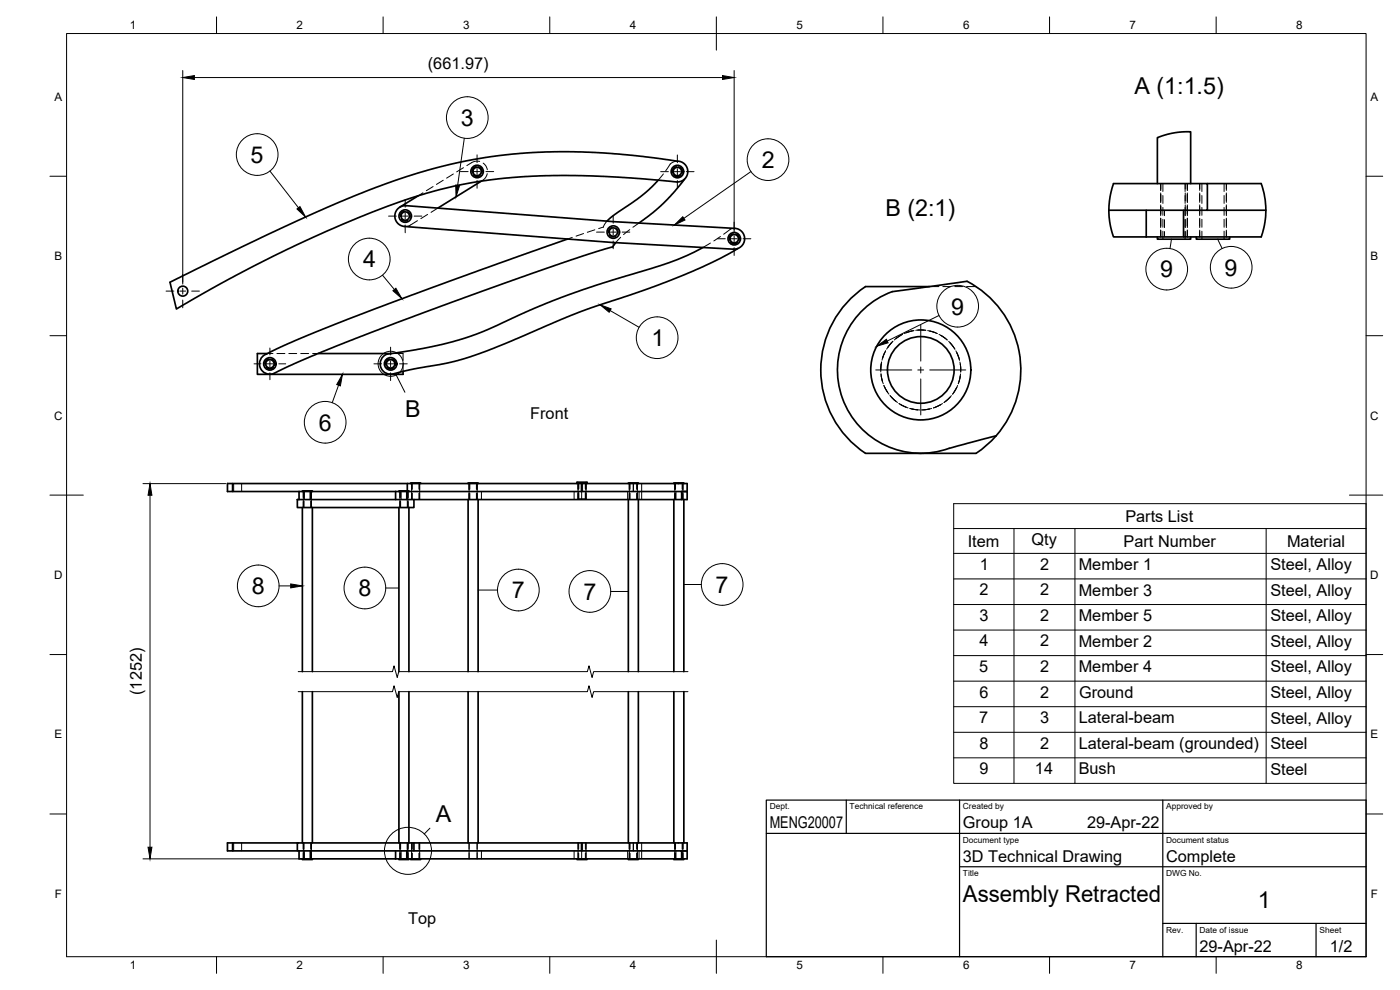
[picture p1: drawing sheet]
<svg xmlns="http://www.w3.org/2000/svg" width="420mm" height="297mm" viewBox="0 0 420 297" stroke-linecap="round" stroke-linejoin="round" font-family="sans-serif">
<!-- layer: Hidden -->
<g fill="none" stroke="#000" stroke-width=".3">
<path d="M126.9 57.9l-1.4 .8M130 56l-2 1.2M133 54.1l-2 1.2M136.1 52.2l-2.1 1.3M139.1 50.3l-2 1.3M142 52.4a1.47 1.47 0 0 0 1.9 .4M142.4 50.2a1.48 1.48 0 0 0-.6 1.8M142.9 50a1.48 1.48 0 0 0-1.2 1.5M143.4 50a1.48 1.48 0 0 1 1.3 1.5M143.9 50.2a1.48 1.48 0 0 1 .7 1.8M144 48.4h-1.1a5.4 5.4 0 0 0-2.8 1.3M144.3 52.4a1.51 1.51 0 0 1-1.9 .4"/>
<path d="M145 48.9l.8 .9 .4 1.1M146.2 52.1l-.6 1.4-1.1 .8M199.1 52.2l-1.6 1.9M202.1 52.4a1.49 1.49 0 0 0 1.9 .4M202.5 50.2a1.46 1.46 0 0 0-.6 1.8M203 50a1.44 1.44 0 0 0-1.2 1.5M203.3 48.4a3.5 3.5 0 0 0-3.2 2.4l-.3 .4M203.5 50a1.43 1.43 0 0 1 1.3 1.5M204 50.2a1.53 1.53 0 0 1 .7 1.8M204.4 52.4a1.51 1.51 0 0 1-1.9 .4M348.3 55.1v2M348.3 57.9v2.8"/>
<path d="M349 55.1v2.4M349 58.7v2.3M355.7 55.1v2.4M355.7 58.7v2.3M355.7 55.1v1.6M355.7 57.9v2.4M356.3 55.1v2M356.3 57.9v2.8M360 55.1v2M360 57.9v2.8M360.7 55.1v2.4M360.7 58.7v2.3"/>
<path d="M367.4 55.1v2.4M367.4 58.7v2.3M368 55.1v2M368 57.9v2.8M120.5 65.8a1.45 1.45 0 0 0 1.8 .3M121.3 63.4a1.52 1.52 0 0 0-1.2 1.4M122.4 63.5a1.5 1.5 0 0 1 .6 1.8M125.3 66.2a6.4 6.4 0 0 1-3.4 1.8h-.5M128.3 64.3l-2 1.3M131.4 62.4l-2.1 1.3M171.7 71.2l-1.4 .5M175.1 70.1l-2.2 .8"/>
<path d="M178.5 68.9l-2.2 .8M182.2 66.4l-.6 .6a1.59 1.59 0 0 1-1.2 1.3l-.7 .3M182.9 70.6a1.47 1.47 0 0 0 1.9 .3M183.8 68.2a1.52 1.52 0 0 0-1.3 1.4M184.8 68.3a1.48 1.48 0 0 1 .6 1.9M186.3 71.2l-1.5 1.6M189 68.9l-1.9 1.5M191.7 66.9l-1.8 1.3M213.2 72.9l-2.2 1.4M216.2 71l-2 1.3M219.2 72.6a1.49 1.49 0 0 0 1.9 .3M219.6 70.3a1.46 1.46 0 0 0-.7 1.9"/>
<path d="M220.1 70.2a1.48 1.48 0 0 0-1.3 1.4M220.5 68.5a6.1 6.1 0 0 0-3.3 1.8M220.6 70.2a1.43 1.43 0 0 1 1.2 1.4M221.1 70.3a1.48 1.48 0 0 1 .6 1.9M221.5 72.6a1.51 1.51 0 0 1-1.9 .3M348.3 61.5v3.2M348.3 65.5v2.8M348.3 69.1v2M349 62.2v2.4M349 65.8v2.4M349 69.4v2.4M349.5 63.1v1.6"/>
<path d="M349.5 65.9v2.4M349.5 69.5v1.6M355.7 62.2v2.4M355.7 65.8v2.4M355.7 69.4v2.4M355.7 61.5v3.2M355.7 65.9v2.4M355.7 69.5v1.6M356.3 61.5v3.2M356.3 65.5v2.8M356.3 69.1v2M360 61.5v3.2"/>
<path d="M360 65.5v2.8M360 69.1v2M360.7 62.2v2.4M360.7 65.8v2.4M360.7 69.4v2.4M367.4 62.2v2.4M367.4 65.8v2.4M367.4 69.4v2.4M368 61.5v3.2M368 65.5v2.8M368 69.1v2M273.7 99.3l-2.3 .8"/>
<path d="M274.3 99.2l-2.4 .6M275.4 99l2.4 .1M277.2 99l-2.4 .1M278.4 99.2l2.3 .6M278.9 86h2.9M279 99.3l2.3 .8M283 86h2.3M286.5 86h2.4M290.1 86h2.8M79.8 110.1a1.49 1.49 0 0 0 1.9 .4M80.2 107.9a1.46 1.46 0 0 0-.6 1.8M80.3 106.1h1.6"/>
<path d="M80.7 107.7a1.44 1.44 0 0 0-1.2 1.5M81.3 107.7a1.44 1.44 0 0 1 1.2 1.5M81.7 107.9a1.53 1.53 0 0 1 .7 1.8M82.1 110.1a1.51 1.51 0 0 1-1.9 .4M83.1 106.1h2.4M86.7 106.1h2.3M90.3 106.1h2.3M93.8 106.1h1.7M116.1 110.1a1.47 1.47 0 0 0 1.9 .4M116.5 107.9a1.48 1.48 0 0 0-.7 1.8M117 107.7a1.48 1.48 0 0 0-1.3 1.5M117.5 107.7a1.48 1.48 0 0 1 1.2 1.5"/>
<path d="M117.5 106.1h3.5v2M118 107.9a1.48 1.48 0 0 1 .6 1.8M118.4 110.1a1.51 1.51 0 0 1-1.9 .4M121 109.3v2.1M264.4 112.2l.5 2.3M264.5 109.2l-.1 2.4M264.5 112.8l.6 2.3M264.6 108.6l-.3 2.4M265.3 115.6l1.1 2.2M265.5 105.8l-.8 2.3M265.5 116.2l1.3 2.1M265.8 105.3l-.9 2.2"/>
<path d="M267.1 118.7l1.7 1.7M267.5 102.9l-1.4 1.9M267.5 119.2l1.8 1.6M267.9 102.4l-1.5 1.9M270.3 100.6l-1.9 1.4M270.8 100.3l-1.9 1.3M281.8 100.3l2 1.3M282.3 100.6l2 1.4M284.7 102.4l1.5 1.9M285.1 119.2l-1.8 1.6M285.1 102.9l1.5 1.9M285.5 118.7l-1.7 1.7"/>
<path d="M286.9 105.3l.9 2.2M287.1 105.8l.9 2.3M287.1 116.2l-1.2 2.1M287.4 115.6l-1.1 2.2M288.1 108.6l.2 2.4M288.2 112.8l-.6 2.3M288.2 109.2l.1 2.4M288.3 112.2l-.5 2.3M269.8 121.1l2.1 1.1M270.3 121.4l2.2 1M273.1 122.5l2.3 .5M273.7 122.7l2.4 .3"/>
<path d="M279 122.7l-2.4 .3M279.6 122.5l-2.4 .5M282.3 121.4l-2.2 1M282.9 121.1l-2.2 1.1M70.1 145.1v2.4M72.5 145.1v2.4M91 147.5v4.8M91.2 147.3v1.9M91.2 150.4v1.9M91.4 147.5v2.4M93.2 147.3v1.9M93.2 150.4v1.9"/>
<path d="M93.5 147.5v4.8M120 147.5v4.8M120.2 147.3v1.9M120.2 150.4v1.9M120.4 147.5v2.4M122.2 147.3v2.6M122.2 150.4v1.9M122.4 147.5v4.8M123.5 145.1v4.8M123.7 144.9v1.9M123.7 148v1.9M125.7 144.9v1.9"/>
<path d="M125.7 148v1.9M125.9 145.1v4.8M140.8 145.1v4.8M141 144.9v1.9M141 148v1.9M143 144.9v1.9M143 148v1.9M143.2 145.1v4.8M144.5 147.5v2.4M172.3 147.5v2.4M173.5 149.7h2.4M173.5 144.9v5"/>
<path d="M173.7 144.7v2.1M173.7 147.8v2.1M174.6 147.5v2.4M174.8 145.1v2.4M175.7 144.7v2.1M175.7 147.8v2.1M175.9 144.9v5M188.4 147.5v2.4M188.9 145.1v4.8M189.1 144.9v1.9M189.1 148v1.9M190.1 145.1v2.4v-2.4"/>
<path d="M191.1 144.9v1.9M191.1 148v1.9M191.3 145.1v4.8M191.8 147.5v2.4M192.6 145.1v4.8M202.5 145.1v4.8M202.7 144.9v1.9M202.7 148v1.9M202.9 147.5v2.4M204.7 144.9v1.9M204.7 148v1.9M204.9 145.1v4.8"/>
<path d="M70.1 252.9v2.4M72.5 252.9v2.4M91 252.9v4.8M91.2 252.9v1.9M91.2 256v1.9M91.4 255.3v2.4M93.2 252.9v1.9M93.2 256v1.9M93.5 252.9v4.8M120 252.9v4.8M120.2 252.9v1.9M120.2 256v1.9"/>
<path d="M120.4 255.3v2.4M122.2 252.9v5M122.4 252.9v4.8M123.5 252.9v4.8M123.7 252.9v1.9M123.7 256v1.9M125.7 252.9v1.9M125.7 256v1.9M125.9 252.9v4.8M140.8 252.9v4.8M143.2 252.9v4.8M144.5 255.3v2.4"/>
<path d="M172.3 255.3v2.4M173.5 252.9v4.8M173.7 252.9v1.9M173.7 256v1.9M174.6 255.3v2.4M174.8 252.9v2.4M175.7 252.9v1.9M175.7 256v1.9M175.9 252.9v4.8M188.4 255.3v2.4M188.9 252.9v4.8M189.1 252.9v1.9"/>
<path d="M189.1 256v1.9M190.1 252.9v2.4v-2.4M191.1 252.9v1.9M191.1 256v1.9M191.3 252.9v4.8M191.8 255.3v2.4M192.6 252.9v4.8M202.5 252.9v4.8M202.7 252.9v1.9M202.7 256v1.9M202.9 255.3v2.4M204.7 252.9v1.9"/>
<path d="M204.7 256v1.9M204.9 252.9v4.8"/>
</g>
<!-- layer: Visible -->
<g fill="none" stroke="#000" stroke-width=".51">
<path d="M125.5 58.7l-5.5 3.5M144.5 54.3l-13.1 8.1M197.5 54.1l-2.7 2.7-2.6 2.3-7.8 5.3-2.2 2M203.3 48.4l-15-1.9-14.1-.9-14 .1-6.7 .6-7 .8a186.2 186.2 0 0 0-47.8 14.9l-20.1 9.2-27.6 13.5 1.9 8 15.7-8.9 17.8-9.1 16.6-7.5 14-5.6a145.3 145.3 0 0 1 57.9-8.9l14.4 .7 14 1.2M203.3 48.4a3.1 3.1 0 0 1 3.1 3.1 3.1 3.1 0 0 1-3.1 3.1M205.4 53.8l-3.4 4.1-3 3.2-2.8 2.5-4.5 3.3M347.3 55.1v-13.8l4.3-1.3 4.2-.5h1.5v15.6M362.4 55.1h16.1a23.5 23.5 0 0 1 1.4 8M121.9 61.7a3.1 3.1 0 0 0-3.4 2.9 3.1 3.1 0 0 0 2.9 3.4l62.4 4.8 36.4 2M121.9 61.7l62.4 4.8 36.2 2a3.1 3.1 0 0 1 3 3.3 3.1 3.1 0 0 1-3.3 2.9M170.3 71.7l-26.7 9.5-31.4 11.6-20.3 8-12 5.5M184.8 72.8l-.1 .2a3.4 3.4 0 0 1-3 1.7l-10.1 3.2-15.6 5.4-36.6 13.4-22.8 8.9-13.2 5.8a3.2 3.2 0 0 1-4.9-.5 3.2 3.2 0 0 1 1.4-4.6"/>
<path d="M211 74.3l-4.8 2.4-5.6 2.2-21.2 6.5-11.1 3.9-9.3 3.8-12.8 5.8-5.9 2.3-4.2 1.3-6.4 1.5-12.4 2.1a3.1 3.1 0 0 0-3.1 3.9 3.1 3.1 0 0 0 4.6 2l5.6-1.3 11-2 5-1.4 4.8-1.7 28.4-11.8 19-6.5 12.3-4.7 9.6-4.3 6.9-3.7M332.8 63.1h29.6v-8h-28.2a23.8 23.8 0 0 0-1.1 12.1l1.1 3.9h9.8M344 71.1h11.2M344 63.1v8M347.3 71.1v.7h10v-.7M355.2 63.1v8h23.3l1-3.4 .4-4.6h-17.5M359 71.1v.7h10v-.7M278.9 86h-19.1a30 30 0 0 0-.1 50h33.2a30 30 0 0 0-2.7-51.6l-18.1 2.5a19.6 19.6 0 0 0-14.2 7.1 25.1 25.1 0 0 0-2.1 31.3 25.1 25.1 0 0 0 30 9l13.1-3.5M80.3 106.1h-3.1v6.2h43.8v-.9M95.5 106.1h22M69.8 147.5h19.9M69.8 145.1h-1.5v2.4h1.5v-2.4h52.4"/>
<path d="M89.2 149.9h35v2.4h-35zM89.7 147.5h3.4M89.7 147.5v2.4M90.7 147.5v-.2h3v.2M90.7 152.3v49.2M93.7 152.3v49.2M118.7 147.5h3.4M118.7 147.5h-25.6v2.4M118.7 147.5v2.4M119.7 147.5v-.2h3v.2M119.7 152.3v49.2M122.1 149.9v-2.4h82.5v2.4h-80.4"/>
<path d="M122.2 145.1h52.3M122.2 145.1v2.2M122.7 152.3v49.2M123.2 145.1v-.2h3v.2M140.5 145.1v-.2h3v.2M140.5 149.9v51.6M143.5 149.9v51.6M173.2 145.1v-.2h3v.2M173.2 144.7h3v.2h-3zM174.5 147.5v-2.4h31.7v4.8h-1.6M188.6 145.1v-.2h3v.2M188.6 149.9v51.6"/>
<path d="M191.6 149.9v51.6M202.2 145.1v-.2h3v.2M202.2 149.9v51.6M204.6 147.5h1.6M205.2 149.9v51.6M90.7 207.5v45.4M93.7 207.5v45.4M119.7 207.5v45.4M122.7 207.5v45.4M140.5 207.5v45.4M143.5 207.5v45.4M188.6 207.5v45.4"/>
<path d="M191.6 207.5v45.4M202.2 207.5v45.4M205.2 207.5v45.4M69.8 255.3h19.4M69.8 252.9h-1.5v2.4h1.5v-2.4h19.4M89.2 252.9h35v2.4h-35zM89.7 255.3v2.4h3.4M90.7 257.7v.2h3v-.2M93.1 255.3v2.4h25.6M118.7 257.7h3.4M118.7 255.3v2.4M119.7 257.7v.2h3v-.2"/>
<path d="M122.1 255.3v2.4h82.5v-2.4h-80.4M123.2 257.7v.2h3v-.2M124.2 252.9h50.3M173.2 257.7v.2h3v-.2M174.5 255.3v-2.4h31.7v4.8h-1.6M188.6 257.7v.2h3v-.2M202.2 257.7v.2h3v-.2M204.6 255.3h1.6"/>
<circle cx="143.2" cy="51.5" r="1.87"/>
<circle cx="143.2" cy="51.5" r="1.26"/>
<circle cx="203.3" cy="51.5" r="1.87"/>
<circle cx="203.3" cy="51.5" r="1.26"/>
<circle cx="121.6" cy="64.8" r="1.87"/>
<circle cx="121.6" cy="64.8" r="1.26"/>
<circle cx="184.1" cy="69.6" r="1.87"/>
<circle cx="184.1" cy="69.6" r="1.26"/>
<circle cx="220.4" cy="71.6" r="1.87"/>
<circle cx="220.4" cy="71.6" r="1.26"/>
<circle cx="54.9" cy="87.4" r="1.49"/>
<circle cx="81" cy="109.2" r="1.87"/>
<circle cx="81" cy="109.2" r="1.26"/>
<circle cx="117.2" cy="109.2" r="1.87"/>
<circle cx="117.2" cy="109.2" r="1.26"/>
<circle cx="276.3" cy="111" r="10"/>
<circle cx="276.4" cy="111" r="15"/>
</g>
<!-- layer: Border -->
<g fill="none" stroke="#000" stroke-width=".3">
<path d="M20 10.1h390v276.9h-390zM65 5.1v5M115 5.1v5M165 5.1v5M215 5.1v10M265 5.1v5M315 5.1v5M365 5.1v5M15 52.9h5M410 52.9h5M15 100.7h5M410 100.7h5"/>
<path d="M15 148.6h10M405 148.6h10M15 196.4h5M410 196.4h5M15 244.2h5M410 244.2h5M65 287v5M115 287v5M165 287v5M215 282.1v9.9M265 287v5M315 287v5"/>
<path d="M365 287v5"/>
</g>
<!-- layer: TitleBlock -->
<path d="M230 240.1h180v46.9h-180zM230 250h180M254 240.1v9.9M288 240.1v46.9M349 240.1v46.9M288 260.1h122M349 277.1h61M359 277.1v9.9M395 277.1v9.9" fill="none" stroke="#000" stroke-width=".36"/>
<!-- layer: Annotations -->
<g fill="none" stroke="#000" stroke-width=".3">
<path d="M118.9 112.5l2.6 5.2M89.5 207.5h28.3l.5-1.7 .9 3.5 .5-1.8h56.6l.5-1.7 .9 3.5 .5-1.8h28.3M89.5 201.5h28.3l.5-1.7 .9 3.5 .5-1.8h56.6l.5-1.7 .9 3.5 .5-1.8h28.3M129 248.5l-1.7 1.7"/>
<circle cx="117.2" cy="109.2" r="3.8"/>
<circle cx="122.4" cy="255.3" r="7.1"/>
</g>
<!-- layer: BOM -->
<g fill="none" stroke="#000" stroke-width=".3">
<path d="M81 51.3l8.6 11M139.3 41.5l-1.9 14.1M225.4 51.5l-20.2 14M351.6 71.7l-.5 2.9M365.4 71.7l1.4 2.9M114.8 82.6l3.6 4.3M183.1 93.2l8.7 5M281.8 94.7l-15.5 7.6M101.6 115.6l-1.9 5.2M286.2 151.1h123.8v83.9h-123.8zM286.2 158.6h123.8M304.3 158.6v76.4"/>
<path d="M322.6 158.6v76.4M380 158.6v76.4M83.7 175.8h3.5M115.7 176.4h4M143.5 177h5.8M183.3 177.5h5.3M205.2 175.4h5.3M286.2 166h123.8M286.2 173.7h123.8M286.2 181.4h123.8M286.2 189h123.8M286.2 196.7h123.8"/>
<path d="M286.2 204.4h123.8M286.2 212h123.8M286.2 219.7h123.8M286.2 227.4h123.8"/>
<circle cx="140.2" cy="35.3" r="6.3"/>
<circle cx="77.2" cy="46.4" r="6.3"/>
<circle cx="230.5" cy="47.9" r="6.3"/>
<circle cx="110.8" cy="77.7" r="6.3"/>
<circle cx="287.4" cy="91.9" r="6.3"/>
<circle cx="350.1" cy="80.7" r="6.3"/>
<circle cx="369.5" cy="80.2" r="6.3"/>
<circle cx="197.2" cy="101.3" r="6.3"/>
<circle cx="97.6" cy="126.7" r="6.3"/>
<circle cx="77.5" cy="175.8" r="6.3"/>
<circle cx="109.5" cy="176.4" r="6.3"/>
<circle cx="155.6" cy="177" r="6.3"/>
<circle cx="177" cy="177.5" r="6.3"/>
<circle cx="216.7" cy="175.4" r="6.3"/>
</g>
<path d="M136.8 55.5l1.1 .2-1 3.4zM89.1 62.7l.9-.7 1.7 3.1zM202.4 67.5l2.5-2.5 .7 1zM117.9 87.2l.9-.7 1.8 3.1zM180.1 91.4l3.3 1.3-.6 1zM102.8 112.3l-.6 3.5-1.2-.4zM263.1 103.9l2.9-2.1 .5 1.1zM87.2 175.2l3.5 .6-3.5 .6z" fill="#000" stroke="#000" stroke-width=".3"/>
<!-- layer: Dimensions -->
<path d="M54.8 21.2v64M58.3 23.3h158.5M220.3 21.2v48.3M42.9 145.1h24.8M45 148.6v105.6M42.9 257.7h48.1" fill="none" stroke="#000" stroke-width=".3"/>
<path d="M54.8 23.3l3.5-.6v1.1zM216.8 22.7l3.5 .6-3.5 .5zM45 145.1l.6 3.5h-1.2zM44.4 254.2h1.2l-.6 3.5z" fill="#000" stroke="#000" stroke-width=".3"/>
<!-- layer: Center Lines -->
<g fill="none" stroke="#000" stroke-width=".3">
<path d="M121.6 59.8v2.4M138.2 51.5h2.3M142.3 51.5h1.8M143.2 46.5v2.3M143.2 50.6v1.8M143.2 54.2v2.3M145.8 51.5h2.4M198.3 51.5h2.3M202.4 51.5h1.8M203.3 46.5v2.3M203.3 50.6v1.8M203.3 54.2v2.3"/>
<path d="M206 51.5h2.3M116.6 64.8h2.3M120.7 64.8h1.8M121.6 63.9v1.8M121.6 67.5v2.3M124.3 64.8h2.3M179 69.6h2.4M183.1 69.6h1.8M184 64.6v2.4M184 68.7v1.8M184 72.3v2.3M186.7 69.6h2.3"/>
<path d="M215.3 71.6h2.4M219.4 71.6h1.8M220.3 66.6v2.4M220.3 70.7v1.8M220.3 74.3v2.4M223 71.6h2.3M49.8 87.3h2.4M54 87.3h1.7M54.8 82.3v2.4M54.8 86.5v1.8M54.8 90v2.4M57.5 87.3h2.3"/>
<path d="M276.3 97.5v10.8M76.2 109.2h2.1M80.1 109.2h1.8M81 104.4v2.1M81 108.3v1.8M81 111.9v2M83.7 109.2h2M112.2 109.2h2.3M116.3 109.2h1.8M117.2 104.2v2.3M117.2 108.3v1.8M117.2 111.9v2.3"/>
<path d="M119.9 109.2h2.3M262.8 111h10.8M275.4 111h1.8M276.3 110.1v1.8M276.3 113.7v10.8M279 111h10.8"/>
</g>
<g font-size="7">
<text x="340.5" y="28.3">A (1:1.5)</text>
<text x="138.3" y="37.8">3</text>
<text x="75.2" y="48.8">5</text>
<text x="228.6" y="50.4">2</text>
<text x="265.7" y="64.7">B (2:1)</text>
<text x="109" y="80.2">4</text>
<text x="348.2" y="83.2">9</text>
<text x="367.5" y="82.7">9</text>
<text x="285.5" y="94.4">9</text>
<text x="195.5" y="103.8">1</text>
<text x="121.6" y="125.1">B</text>
<text x="95.7" y="129.2">6</text>
<text x="75.6" y="178.3">8</text>
<text x="107.6" y="178.9">8</text>
<text x="153.6" y="179.5">7</text>
<text x="175.1" y="180">7</text>
<text x="214.8" y="177.9">7</text>
<text x="130.8" y="246.7">A</text>
<text x="289" y="270.6">Assembly Retracted</text>
<text x="377.5" y="272.3">1</text>
</g>
<g font-size="4.9">
<text x="128.4" y="20.8">(661.97)</text>
<text x="159.1" y="125.8">Front</text>
<text x="337.7" y="156.6">Parts List</text>
<text x="290.4" y="164">Item</text>
<text x="309.6" y="163.6">Qty</text>
<text x="337.2" y="164">Part Number</text>
<text x="386.3" y="164">Material</text>
<text x="294.1" y="170.9">1</text>
<text x="312.2" y="170.9">2</text>
<text x="323.7" y="171.1">Member 1</text>
<text x="381.3" y="171.1">Steel, Alloy</text>
<text x="294" y="178.6">2</text>
<text x="312.2" y="178.6">2</text>
<text x="323.7" y="178.7">Member 3</text>
<text x="381.3" y="178.8">Steel, Alloy</text>
<text x="293.9" y="186.3">3</text>
<text x="312.2" y="186.3">2</text>
<text x="323.7" y="186.4">Member 5</text>
<text x="381.3" y="186.4">Steel, Alloy</text>
<text x="294" y="193.9">4</text>
<text x="312.2" y="194">2</text>
<text x="323.7" y="194.1">Member 2</text>
<text x="381.3" y="194.1">Steel, Alloy</text>
<text x="293.9" y="201.6">5</text>
<text x="312.2" y="201.6">2</text>
<text x="323.7" y="201.7">Member 4</text>
<text x="381.3" y="201.8">Steel, Alloy</text>
<text x="42.6" y="208.5" transform="rotate(-90 42.6 208.5)">(1252)</text>
<text x="293.9" y="209.3">6</text>
<text x="312.2" y="209.3">2</text>
<text x="323.8" y="209.4">Ground</text>
<text x="381.3" y="209.4">Steel, Alloy</text>
<text x="293.9" y="216.9">7</text>
<text x="312.1" y="217">3</text>
<text x="323.7" y="217.1">Lateral-beam</text>
<text x="381.3" y="217.1">Steel, Alloy</text>
<text x="293.9" y="224.6">8</text>
<text x="312.2" y="224.6">2</text>
<text x="323.7" y="224.8">Lateral-beam (grounded)</text>
<text x="381.3" y="224.8">Steel</text>
<text x="293.9" y="232.3">9</text>
<text x="310.6" y="232.3">14</text>
<text x="323.7" y="232.4">Bush</text>
<text x="381.3" y="232.4">Steel</text>
<text x="231" y="248.5">MENG20007</text>
<text x="289" y="248.5">Group 1A</text>
<text x="326.2" y="248.5">29-Apr-22</text>
<text x="289" y="258.6">3D Technical Drawing</text>
<text x="350" y="258.6">Complete</text>
<text x="122.5" y="277.4">Top</text>
<text x="360" y="285.5">29-Apr-22</text>
<text x="399.1" y="285.7">1/2</text>
</g>
<g font-size="3.5">
<text x="39" y="8.8">1</text>
<text x="89" y="8.8">2</text>
<text x="139" y="8.8">3</text>
<text x="189" y="8.8">4</text>
<text x="239" y="8.8">5</text>
<text x="289" y="8.8">6</text>
<text x="339" y="8.8">7</text>
<text x="389" y="8.8">8</text>
<text x="16.3" y="30.2">A</text>
<text x="411.3" y="30.2">A</text>
<text x="16.3" y="78">B</text>
<text x="411.3" y="78">B</text>
<text x="16.2" y="125.9">C</text>
<text x="411.2" y="125.9">C</text>
<text x="16.2" y="173.7">D</text>
<text x="411.2" y="173.7">D</text>
<text x="16.3" y="221.6">E</text>
<text x="411.3" y="221.6">E</text>
<text x="16.4" y="269.4">F</text>
<text x="411.4" y="269.4">F</text>
<text x="39" y="290.8">1</text>
<text x="89" y="290.8">2</text>
<text x="139" y="290.8">3</text>
<text x="189" y="290.8">4</text>
<text x="239" y="290.8">5</text>
<text x="289" y="290.8">6</text>
<text x="339" y="290.8">7</text>
<text x="389" y="290.8">8</text>
</g>
<g font-size="2.5">
<text x="231" y="242.9">Dept.</text>
<text x="255" y="242.9">Technical reference</text>
<text x="289" y="242.9">Created by</text>
<text x="350" y="242.9">Approved by</text>
<text x="289" y="252.8">Document type</text>
<text x="350" y="252.8">Document status</text>
<text x="289" y="262.9">Title</text>
<text x="350" y="262.9">DWG No.</text>
<text x="350" y="279.9">Rev.</text>
<text x="360" y="279.9">Date of issue</text>
<text x="396" y="279.9">Sheet</text>
</g>
</svg>
